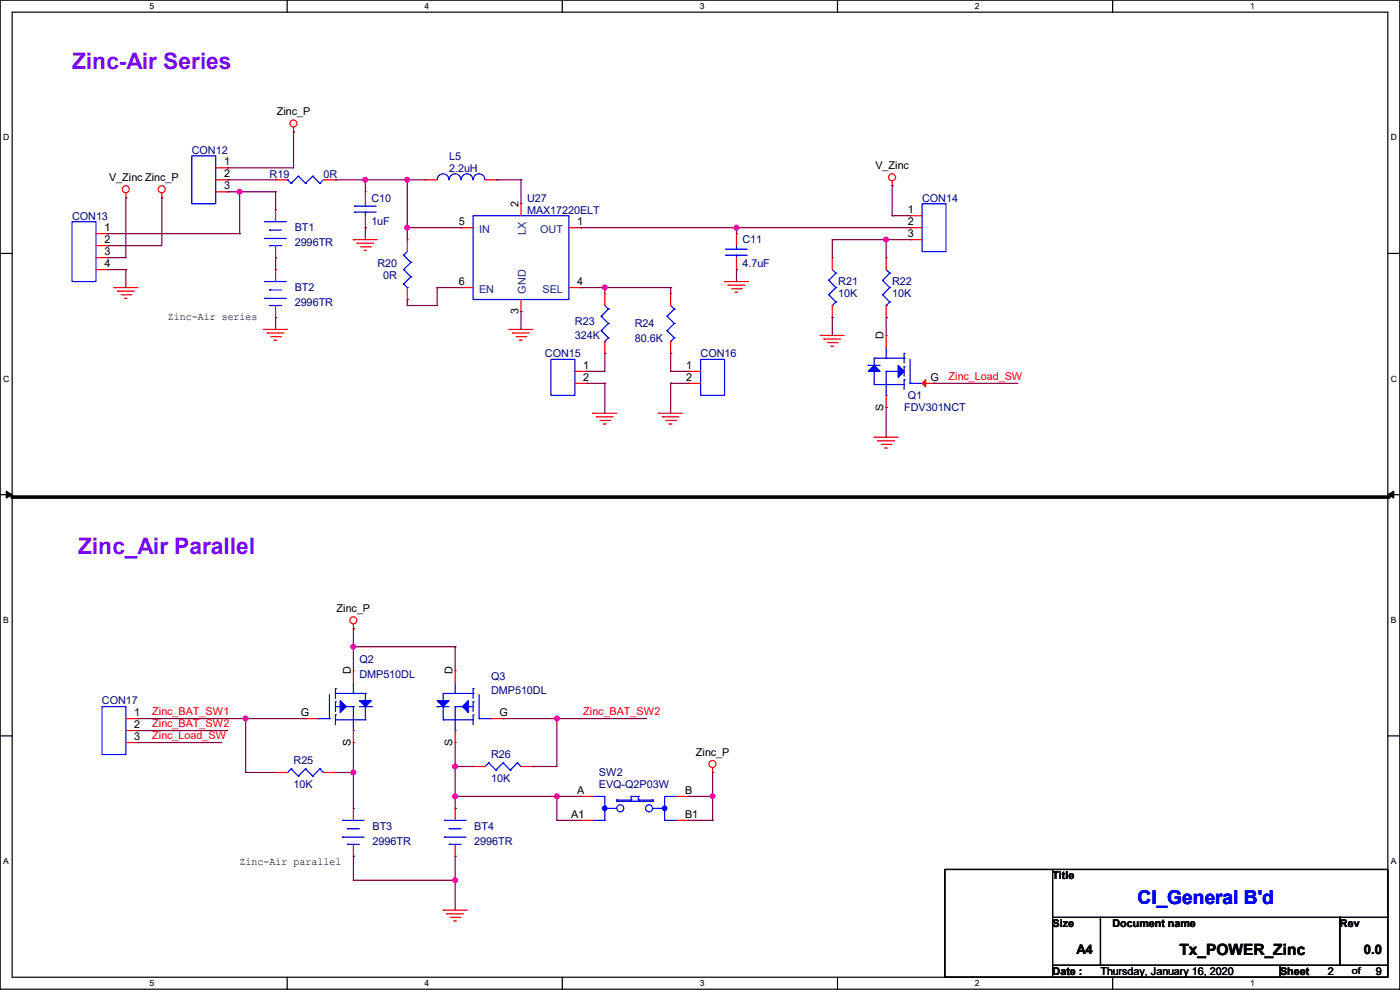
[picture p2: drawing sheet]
<svg xmlns="http://www.w3.org/2000/svg" width="297mm" height="210mm" viewBox="0 0 297 210" stroke-linecap="round" stroke-linejoin="round" font-family="sans-serif">
<path d="M0 0h297v209.8h-297zM2.6 2.6h291.8v204.7h-291.8z" fill="none" stroke="#000" stroke-width=".25"/>
<g fill="#fff">
<path d="M31.7 .3h1v2h-1z"/>
<path d="M31.7 207.6h1v1.9h-1z"/>
</g>
<path d="M60.9 0v2.6M60.9 207.3v2.5" fill="none" stroke="#000" stroke-width=".25"/>
<g fill="#fff">
<path d="M90.1 .3h1v2h-1z"/>
<path d="M90.1 207.6h1v1.9h-1z"/>
</g>
<path d="M119.3 0v2.6M119.3 207.3v2.5" fill="none" stroke="#000" stroke-width=".25"/>
<g fill="#fff">
<path d="M148.5 .3h.9v2h-.9z"/>
<path d="M148.5 207.6h.9v1.9h-.9z"/>
</g>
<path d="M177.7 0v2.6M177.7 207.3v2.5" fill="none" stroke="#000" stroke-width=".25"/>
<g fill="#fff">
<path d="M206.8 .3h1v2h-1z"/>
<path d="M206.8 207.6h1v1.9h-1z"/>
</g>
<path d="M236.1 0v2.6M236.1 207.3v2.5" fill="none" stroke="#000" stroke-width=".25"/>
<g fill="#fff">
<path d="M265.2 .3h1v2h-1z"/>
<path d="M265.2 207.6h1v1.9h-1z"/>
<path d="M.7 28.2h1.2v1.9h-1.2z"/>
<path d="M295.1 28.2h1.2v1.9h-1.2z"/>
<path d="M.7 79.3h1.2v2h-1.2z"/>
<path d="M295.1 79.3h1.2v2h-1.2z"/>
</g>
<path d="M0 53.8h2.6M294.4 53.8h2.6" fill="none" stroke="#000" stroke-width=".25"/>
<g fill="#fff">
<path d="M.7 130.5h1.2v2h-1.2z"/>
<path d="M295.1 130.5h1.1v2h-1.1z"/>
</g>
<path d="M0 104.9h2.6M294.4 104.9h2.6" fill="none" stroke="#000" stroke-width=".25"/>
<path d="M1.3 104.2l1.3 .7-1.3 .8zM294.4 104.9l1.3-.7v1.5z" fill="#000" stroke="#000" stroke-width=".21"/>
<g fill="#fff">
<path d="M.7 181.7h1.2v2h-1.2z"/>
<path d="M295.1 181.7h1.1v2h-1.1z"/>
</g>
<path d="M0 156.1h2.6M294.4 156.1h2.6M200.4 184.4h94v22.9h-94zM223.3 184.4v22.9M223.3 194.6h71.1M233.5 194.6v10.2M284.3 194.6v10.2M223.3 204.8h71.1M271.6 204.8v2.5" fill="none" stroke="#000" stroke-width=".25"/>
<path d="M2.6 105.5h292.1" fill="none" stroke="#000" stroke-width=".76"/>
<circle cx="2.6" cy="105.5" r=".38" fill="#000"/>
<g fill="none" stroke="#f00" stroke-width=".25">
<path d="M45.8 38.1h2.5M45.8 35.6h2.5M48.3 35.6h.1M48.3 38.1h.1M58.5 38.1h.1M58.5 38.1h2.5M62.3 28h.1M62.3 27v1M68.6 38.1h2.6M71.2 38.1h.1M90.2 38.1h.1M90.2 38.1h2.6"/>
<path d="M102.9 38.1h2.6M105.5 38.1h.1M189.3 39.4h.1M189.3 38.4v1M20.4 49.6h2.5M20.4 52.1h2.5M20.4 54.7h2.5M20.4 57.2h2.5M22.9 49.6h.1M22.9 52.1h.1M22.9 54.7h.1M22.9 57.2h.1"/>
<path d="M26.7 42h.1M26.7 40.9v1.1M34.3 42h.1M34.3 40.9v1.1M45.8 40.7h2.5M48.3 40.7h.1M58.5 57.2h.1M58.5 44.5h.1M58.5 54.7h.1M58.5 44.5v2.5M58.5 52.1v2.6M58.5 57.2v2.5"/>
<path d="M75 50.8h.1M75 50.8h5.1M75.7 51.6h.1M75.7 51.6h3.6M76.5 52.4h2M77.3 53.1h.1M77.3 53.1h.5M77.5 40.7h.1M77.5 48.3h.1M77.5 40.7v2.5M77.5 45.8v2.5M78.5 52.4h.1"/>
<path d="M86.4 50.8h.1M86.4 50.8v2.6M97.8 48.3h.1M97.8 48.3h2.6M110.5 43.2h.1M110.5 43.2v2.6M120.7 48.3h2.5M123.2 48.3h.1M153.7 59.7h.1M153.7 59.7h5.1M156.3 57.2h.1M156.3 49.6h.1"/>
<path d="M156.3 49.6v2.5M156.3 54.7v2.5M176.6 54.7h.1M176.6 54.7v2.5M188 54.7h.1M188 54.7v2.5M193.1 45.8h.1M193.1 48.3h.1M193.1 50.8h.1M193.1 50.8h2.5M193.1 48.3h2.5M193.1 45.8h2.5"/>
<path d="M24.2 61h.1M24.2 61h5.1M24.9 61.8h.1M24.9 61.8h3.6M25.7 62.5h2M26.5 63.3h.1M26.5 63.3h.5M27.7 62.5h.1M55.9 69.9h.1M55.9 69.9h5.1M56.7 70.7h.1M56.7 70.7h3.5"/>
<path d="M57.4 71.4h2.1M58.2 72.2h.1M58.2 72.2h.5M58.5 67.4h.1M58.5 64.8v2.6M59.5 71.4h.1M86.4 63.5h.1M86.4 61v2.5M97.8 61h.1M97.8 61h2.6M108 69.9h.1M108 69.9h5.1"/>
<path d="M108.8 70.7h.1M108.8 70.7h3.5M109.5 71.4h2M110.3 72.2h.1M110.3 72.2h.5M110.5 66.1h.1M110.5 63.5v2.6M111.5 71.4h.1M120.7 61h2.5M122 78.8h2.5M123.2 61h.1M124.5 78.8h.1"/>
<path d="M128.3 62.3h.1M128.3 75h.1M128.3 62.3v2.5M128.3 72.4v2.6M142.3 62.3h.1M142.3 75h.1M142.3 62.3v2.5M142.3 72.4v2.6M146.1 78.8h.1M146.1 78.8h2.5M154.5 60.5h.1M154.5 60.5h3.5"/>
<path d="M155.2 61.3h2.1M156 62h.1M156 62h.5M157.3 61.3h.1M174 71.2h.1M174 71.2h5.1M174.8 71.9h.1M174.8 71.9h3.6M175.6 72.7h2M176.3 73.4h.1M176.3 73.4h.5M176.6 67.4h.1"/>
<path d="M176.6 64.8v2.6M177.6 72.7h.1M188 67.4h.1M188 71.2h.1M188 64.8v2.6M188 71.2v2.5M122 81.3h2.5M124.5 81.3h.1M125.8 87.7h.1M125.8 87.7h5.1M126.5 88.4h.1M126.5 88.4h3.6"/>
<path d="M127.3 89.2h2M128.1 90h.1M128.1 90h.5M129.3 89.2h.1M139.7 87.7h.1M139.7 87.7h5.1M140.5 88.4h.1M140.5 88.4h3.6M141.3 89.2h2M142 90h.1M142 90h.5M143.3 89.2h.1"/>
<path d="M146.1 81.3h.1M146.1 81.3h2.5M185.5 92.8h.1M185.5 92.8h5M186.2 93.5h.1M186.2 93.5h3.6M187 94.3h2M187.7 95h.1M187.7 95h.6M188 86.4h.1M188 83.9v2.5M189 94.3h.1"/>
<path d="M195.6 81.3h2.6M198.2 81.3h.1M75 133.4h.1M75 132.4v1M26.7 152.4h2.6M26.7 155h2.6M26.7 157.5h2.6M29.3 152.4h.1M29.3 155h.1M29.3 157.5h.1M64.8 152.4h.1M64.8 152.4h2.6"/>
<path d="M75 142.3h.1M75 157.5h.1M75 142.3v2.5M75 155v2.5M96.6 142.3h.1M96.6 157.5h.1M96.6 142.3v2.5M96.6 155v2.5M104.2 152.4h2.5M106.7 152.4h.1M58.5 163.9h.1M58.5 163.9h2.5"/>
<path d="M68.6 163.9h2.6M71.2 163.9h.1M75 171.5h.1M75 171.5v2.5M75 179.1v2.6M96.6 171.5h.1M96.6 171.5v2.5M96.6 179.1v2.6M100.4 162.6h.1M100.4 162.6h2.5M110.5 162.6h2.6M113.1 162.6h.1"/>
<path d="M123.2 169h.1M123.2 174h.1M123.2 169h2.6M123.2 174h2.6M143.6 169h2.5M143.6 174h2.5M146.1 169h.1M146.1 174h.1M151.2 163.9h.1M151.2 162.9v1M75 181.7h.1M94 193.1h.1"/>
<path d="M94 193.1h5.1M94.8 193.8h.1M94.8 193.8h3.5M95.5 194.6h2.1M96.3 195.4h.1M96.3 195.4h.5M96.6 181.7h.1M97.6 194.6h.1"/>
<circle cx="62.3" cy="26.2" r=".74"/>
<circle cx="189.3" cy="37.6" r=".74"/>
<circle cx="26.7" cy="40.2" r=".74"/>
<circle cx="34.3" cy="40.2" r=".74"/>
<circle cx="75" cy="131.6" r=".74"/>
<circle cx="151.2" cy="162.1" r=".74"/>
</g>
<g fill="none" stroke="#00f" stroke-width=".25">
<path d="M40.7 33.1h5.1v10.1h-5.1zM61 38.1h.1M61 38.1l.8 .8M61.8 38.9h.1M63.3 37.4h.1M63.3 37.4l1.5 1.5M63.3 37.4l-1.5 1.5M64.8 38.9h.1M66.3 37.4h.1M66.3 37.4l1.6 1.5M66.3 37.4l-1.5 1.5M67.9 38.9h.1"/>
<path d="M68.6 38.1l-.7 .8M95.2 38.1a1.25 1.25 0 0 0-1.2-1.2 1.25 1.25 0 0 0-1.2 1.2M97.8 38.1a1.25 1.25 0 0 0-1.3-1.2 1.25 1.25 0 0 0-1.2 1.2M102.9 38.1a1.27 1.27 0 0 0-1.3-1.2 1.27 1.27 0 0 0-1.3 1.2 1.25 1.25 0 0 0-1.2-1.2 1.25 1.25 0 0 0-1.3 1.2M15.3 47h5.1v12.7h-5.1zM56.2 59.7h.1M56.2 47h.1M56.2 50.6h.1M56.2 59.7h4.5M56.2 47h4.5M56.2 50.6h4.5M57.2 52.1h.1"/>
<path d="M57.2 48.8h.1M57.2 52.1h2.5M57.2 48.8h2.5M75.2 45h.1M75.2 43.7h.1M75.2 45h4.6M75.2 43.7h4.6M77.5 43.7h.1M77.5 45h.1M77.5 43.2v.5M77.5 45v.8M85.6 54.1h.1"/>
<path d="M85.6 57.2h.1M85.6 54.1l1.6 1.6M85.6 57.2l1.6 1.5M86.4 53.4l-.8 .7M87.2 55.7h.1M87.2 58.7h.1M87.2 55.7l-1.6 1.5M87.2 58.7l-1.6 1.5M100.4 45.8h20.3v17.7h-20.3zM154 52.9h.1M154 54.1h.1M154 52.9h4.5"/>
<path d="M154 54.1h4.5M156.3 54.1h.1M156.3 52.9h.1M156.3 52.1v.8M156.3 54.1v.6M175.8 59.5h.1M175.8 59.5l1.5 1.5M176.6 57.2l.7 .8M177.3 58h.1M177.3 58l-1.5 1.5M187.2 59.5h.1M187.2 59.5l1.6 1.5"/>
<path d="M188 57.2l.8 .8M188.8 58h.1M188.8 58l-1.6 1.5M195.6 43.2h5.1v10.2h-5.1zM56.2 63.3h.1M56.2 63.3h4.5M57.2 64.8h.1M57.2 61.5h.1M57.2 64.8h2.5M57.2 61.5h2.5M85.6 60.2h.1M85.6 60.2l.8 .8"/>
<path d="M86.4 61h.1M116.9 76.2h5.1v7.7h-5.1zM127.6 67.1h.1M127.6 70.1h.1M127.6 67.1l1.5 1.5M127.6 70.1l1.5 1.6M128.3 72.4h.1M128.3 64.8l.8 .8M129.1 65.6h.1M129.1 68.6h.1M129.1 71.7h.1M129.1 65.6l-1.5 1.5"/>
<path d="M129.1 68.6l-1.5 1.5M129.1 71.7l-.8 .7M141.5 67.1h.1M141.5 70.1h.1M141.5 67.1l1.5 1.5M141.5 70.1l1.5 1.6M142.3 72.4h.1M142.3 64.8l.7 .8M143 65.6h.1M143 68.6h.1M143 71.7h.1M143 65.6l-1.5 1.5"/>
<path d="M143 68.6l-1.5 1.5M143 71.7l-.7 .7M148.6 76.2h5.1v7.7h-5.1zM175.8 62.5h.1M175.8 62.5l1.5 1.6M176.6 64.8h.1M177.3 61h.1M177.3 64.1h.1M177.3 61l-1.5 1.5M177.3 64.1l-.7 .7M184.2 77.5h.1M184.2 77.5h2.5"/>
<path d="M185.5 78.8h.1M185.5 76h.1M185.5 76v1.5M185.5 78.8v2.8M185.5 76h6.3M187.2 62.5h.1M187.2 62.5l1.6 1.6M188 64.8h.1M188 76h.1M188 78.8h.1M188 73.7v2.3M188 78.8v5.1"/>
<path d="M188 78.8h2.5M188.8 61h.1M188.8 64.1h.1M188.8 61l-1.6 1.5M188.8 64.1l-.8 .7M191.8 77.8h.1M191.8 75h.1M191.8 76h.1M191.8 75v2M191.8 77.8v2M193.1 76.2v5.1M185.5 81.6h.1"/>
<path d="M185.5 81.6h6.3M188 83.9h.1M191.8 80.6h.1M191.8 80.6v2M193.1 81.3h.1M193.1 81.3h2.5M195.6 81.3h.1M21.6 149.9h5.1v10.2h-5.1zM67.4 152.4h.1M67.4 152.4h2.5M69.9 152.4h.1M69.9 147.4v5"/>
<path d="M71.2 151.7h.1M71.2 148.9h.1M71.2 146.1h.1M71.2 147.1h.1M71.2 152.7h6.3M71.2 147.1h6.3M71.2 149.9h1M71.2 146.1v2M71.2 148.9v2M71.2 151.7v2M72.2 149.9h.1M73.4 149.9h1.6"/>
<path d="M75 147.1h.1M75 149.9h.1M75 155h.1M75 144.8v2.3M75 149.9v5.1M76.2 149.9h2.6M77.5 152.7h.1M77.5 149.9h.1M77.5 147.1h.1M77.5 147.1v1.5M77.5 149.9v2.8M78.8 149.9h.1"/>
<path d="M92.8 149.9h.1M92.8 149.9h2.5M94 152.7h.1M94 149.9h.1M94 147.1h.1M94 152.7h6.4M94 147.1v1.5M94 149.9v2.8M94 147.1h6.4M96.6 147.1h.1M96.6 149.9h.1M96.6 155h.1"/>
<path d="M96.6 144.8v2.3M96.6 149.9v5.1M96.6 149.9h1.5M99.4 149.9h.1M99.4 149.9h1M100.4 151.7h.1M100.4 148.9h.1M100.4 146.1h.1M100.4 147.1h.1M100.4 146.1v2M100.4 148.9v2M100.4 151.7v2"/>
<path d="M101.6 152.4h.1M101.6 147.4v5M101.6 152.4h2.6M104.2 152.4h.1M61.8 163.1h.1M61.8 163.1l-.8 .8M61.8 163.1l1.5 1.5M63.3 164.6h.1M64.8 163.1h.1M64.8 163.1l-1.5 1.5M64.8 163.1l1.5 1.5M66.3 164.6h.1"/>
<path d="M67.9 163.1h.1M67.9 163.1l-1.6 1.5M67.9 163.1l.7 .8M68.6 163.9h.1M72.7 174h.1M72.7 177.6h.1M72.7 174h4.6M72.7 177.6h4.6M73.7 179.1h.1M73.7 175.8h.1M73.7 179.1h2.5M73.7 175.8h2.5"/>
<path d="M94.3 174h.1M94.3 177.6h.1M94.3 174h4.5M94.3 177.6h4.5M95.3 179.1h.1M95.3 175.8h.1M95.3 179.1h2.5M95.3 175.8h2.5M103.7 161.8h.1M103.7 161.8l-.8 .8M103.7 161.8l1.5 1.6M105.2 163.4h.1"/>
<path d="M106.7 161.8h.1M106.7 161.8l-1.5 1.6M106.7 161.8l1.5 1.6M108.2 163.4h.1M109.8 161.8h.1M109.8 161.8l-1.6 1.6M109.8 161.8l.7 .8M110.5 162.6h.1M125.8 169h2.5v5M125.8 174h2.5M128.3 171.5h.1M128.3 174h.1"/>
<path d="M128.3 171.5h2.6M130.9 169.7h.1M130.9 170h.1M130.9 170h7.6M130.9 169.7h3M130.9 169.7v.3M133.9 169h.1M133.9 169.7h.1M133.9 169h1.5M133.9 169v.7M135.4 169.7h.1M135.4 169h.1"/>
<path d="M135.4 169.7h3.1M135.4 169v.7M138.5 170h.1M138.5 169.7h.1M138.5 169.7v.3M138.5 171.5h2.5M141 171.5h.1M141 174h.1M141 174h2.6M143.6 169h-2.6v5"/>
<circle cx="131.6" cy="171.5" r=".74"/>
<circle cx="137.7" cy="171.5" r=".74"/>
</g>
<g fill="#00f" stroke="#00f" stroke-width=".25">
<path d="M92.8 148.6h2.5l-1.3 1.3z"/>
<path d="M76.2 148.6h2.6l-1.3 1.3z"/>
<path d="M190.5 77.5l1.3 1.3-1.3 1.3z"/>
<path d="M184.2 78.8l1.3-1.3 1.2 1.3z"/>
<path d="M98.1 149.9l1.3-1.3v2.6z" fill-rule="evenodd"/>
<path d="M72.2 148.6l1.2 1.3-1.2 1.3z" fill-rule="evenodd"/>
<circle cx="141" cy="171.5" r=".49"/>
<circle cx="128.3" cy="171.5" r=".49"/>
</g>
<path d="M195.6 81.3l.8-.7v1.5z" fill="#f00" stroke="#f00" stroke-width=".25"/>
<g fill="none" stroke="#800040" stroke-width=".25">
<path d="M48.3 35.6h.1M48.3 38.1h.1M48.3 38.1h10.2M62.3 28h.1M62.3 28v7.6h-14M71.2 38.1h.1M71.2 38.1h19M77.5 38.1h.1M77.5 38.1v2.6M86.4 38.1h.1M86.4 38.1v12.7M105.5 38.1h.1"/>
<path d="M105.5 38.1h5M110.5 38.1h.1M110.5 38.1v5.1M189.3 39.4h.1M189.3 39.4v6.4M22.9 49.6h.1M22.9 54.7h.1M22.9 57.2h.1M22.9 52.1h.1M22.9 49.6h27.9M22.9 57.2h3.8M26.7 57.2h.1"/>
<path d="M26.7 42h.1M26.7 42v12.7h-3.8M26.7 57.2v3.8M34.3 42h.1M34.3 42v10.1h-11.4M48.3 40.7h.1M48.3 40.7h10.2M50.8 49.6h.1M50.8 40.7h.1M50.8 40.7v8.9M58.5 40.7h.1M58.5 54.7h.1"/>
<path d="M58.5 40.7v3.8M58.5 54.7v2.5M77.5 48.3h.1M77.5 48.3v2.5M86.4 48.3h.1M86.4 48.3h11.4M123.2 48.3h.1M123.2 48.3h69.9M156.3 48.3h.1M156.3 57.2h.1M156.3 48.3v1.3M156.3 57.2v2.5"/>
<path d="M176.6 50.8h.1M176.6 50.8h16.5M176.6 50.8v3.9M188 50.8h.1M188 50.8v3.9M189.3 45.8h.1M189.3 45.8h3.8M58.5 67.4h.1M58.5 67.4v2.5M86.4 63.5h.1M86.4 64.8h.1M86.4 63.5v1.3"/>
<path d="M92.8 61h.1M92.8 61v3.8h-6.4M92.8 61h5M110.5 66.1h.1M110.5 66.1v3.8M123.2 61h.1M123.2 61h19.1M124.5 78.8h.1M128.3 61h.1M128.3 75h.1M128.3 61v1.3M128.3 75v3.8h-3.8"/>
<path d="M142.3 61h.1M142.3 75h.1M142.3 78.8h.1M142.3 61v1.3M142.3 75v3.8M142.3 78.8h3.8M176.6 67.4h.1M176.6 67.4v3.8M188 67.4h.1M188 67.4v3.8M124.5 81.3h.1M124.5 81.3h3.8"/>
<path d="M128.3 81.3h.1M128.3 81.3v6.4M142.3 81.3h.1M142.3 81.3v6.4M142.3 81.3h3.8M188 86.4h.1M188 86.4v6.4M198.2 81.3h.1M198.2 81.3h17.7M75 133.4h.1M75 137.2h.1M75 133.4v8.9"/>
<path d="M75 137.2h21.6M96.6 137.2h.1M96.6 137.2v5.1M29.3 152.4h.1M29.3 155h.1M29.3 157.5h.1M29.3 152.4h35.5M29.3 155h19M29.3 157.5h17.7M52.1 152.4h.1M52.1 152.4v11.5M75 157.5v14"/>
<path d="M96.6 157.5v14M106.7 152.4h.1M106.7 152.4h30.5M118.2 152.4h.1M118.2 152.4v10.2h-5.1M52.1 163.9h.1M52.1 163.9h6.4M71.2 163.9h3.8M75 163.9h.1M75 171.5h.1M96.6 162.6h.1M96.6 169h.1"/>
<path d="M96.6 171.5h.1M96.6 162.6h3.8M96.6 169h26.6M113.1 162.6h.1M118.2 174h.1M118.2 169h.1M118.2 169v5M118.2 174h5M123.2 169h.1M146.1 174h5.1M146.1 169h5.1M151.2 163.9h.1"/>
<path d="M151.2 169h.1M151.2 174h.1M151.2 163.9v10.1M75 181.7h.1M75 186.7h.1M75 181.7v5M75 186.7h21.6M96.6 181.7h.1M96.6 186.7h.1M96.6 181.7v11.4"/>
</g>
<g fill="#f0f" stroke="#f0f" stroke-width=".25">
<circle cx="77.5" cy="38.1" r=".49"/>
<circle cx="86.4" cy="48.3" r=".49"/>
<circle cx="86.4" cy="38.1" r=".49"/>
<circle cx="156.2" cy="48.3" r=".49"/>
<circle cx="188" cy="50.8" r=".49"/>
<circle cx="128.3" cy="61" r=".49"/>
<circle cx="75" cy="137.2" r=".49"/>
<circle cx="96.5" cy="186.7" r=".49"/>
<circle cx="96.5" cy="162.6" r=".49"/>
<circle cx="75" cy="163.9" r=".49"/>
<circle cx="118.1" cy="152.4" r=".49"/>
<circle cx="50.8" cy="40.7" r=".49"/>
<circle cx="52.1" cy="152.4" r=".49"/>
<circle cx="151.2" cy="168.9" r=".49"/>
<circle cx="118.1" cy="168.9" r=".49"/>
<circle cx="96.5" cy="168.9" r=".49"/>
</g>
<g font-size="4.8" fill="#8000ff">
<text x="15.3" y="14.7">Zinc-Air Series</text>
<text x="16.6" y="117.6">Zinc_Air Parallel</text>
</g>
<text font-size="4.1" fill="#00f" x="241.3" y="191.8">CI_General B'd</text>
<text font-size="3.3" x="250.2" y="202.5">Tx_POWER_Zinc</text>
<g font-size="2.8">
<text x="228.4" y="202.3">A4</text>
<text x="289.4" y="202.3">0.0</text>
</g>
<g font-size="2.3">
<text x="58.7" y="24.5">Zinc_P</text>
<text x="47.5" y="35.1">1</text>
<text x="185.7" y="35.9">V_Zinc</text>
<text x="23.2" y="38.4">V_Zinc Zinc_P</text>
<text x="47.5" y="37.6">2</text>
<text x="47.5" y="40.1">3</text>
<text x="97.3" y="47.8">5</text>
<text x="110" y="44" transform="rotate(-90 110 44)">2</text>
<text x="122.5" y="47.8">1</text>
<text x="192.6" y="45.2">1</text>
<text x="192.6" y="47.8">2</text>
<text x="22.1" y="49">1</text>
<text x="22.1" y="51.6">2</text>
<text x="192.6" y="50.3">3</text>
<text x="22.1" y="54.1">3</text>
<text x="22.1" y="56.6">4</text>
<text x="97.3" y="60.5">6</text>
<text x="122.5" y="60.5">4</text>
<text x="35.6" y="67.9">Zinc-Air series</text>
<text x="110" y="66.6" transform="rotate(-90 110 66.6)">3</text>
<text x="187.5" y="71.9" transform="rotate(-90 187.5 71.9)">D</text>
<text x="123.7" y="78.2">1</text>
<text x="123.7" y="80.8">2</text>
<text x="145.6" y="78.2">1</text>
<text x="145.6" y="80.8">2</text>
<text x="197.4" y="80.8">G</text>
<text x="187.5" y="87.2" transform="rotate(-90 187.5 87.2)">S</text>
<text x="71.4" y="129.9">Zinc_P</text>
<text x="74.4" y="143" transform="rotate(-90 74.4 143)">D</text>
<text x="96" y="143" transform="rotate(-90 96 143)">D</text>
<text x="28.5" y="151.9">1</text>
<text x="28.5" y="154.4">2</text>
<text x="63.8" y="151.9">G</text>
<text x="106" y="151.9">G</text>
<text x="28.5" y="157">3</text>
<text x="74.4" y="158.3" transform="rotate(-90 74.4 158.3)">S</text>
<text x="96" y="158.3" transform="rotate(-90 96 158.3)">S</text>
<text x="147.6" y="160.4">Zinc_P</text>
<text x="121.2" y="173.5">A1</text>
<text x="122.5" y="168.4">A</text>
<text x="145.3" y="168.4">B</text>
<text x="145.3" y="173.5">B1</text>
<text x="50.8" y="183.5">Zinc-Air parallel</text>
<text x="223.3" y="186.6">Title</text>
<text x="223.3" y="196.7">Size</text>
<text x="236" y="196.7">Document name</text>
<text x="284.3" y="196.7">Rev</text>
<text x="223.3" y="206.9">Date :</text>
<text x="233.5" y="206.8">Thursday, January 16, 2020</text>
<text x="271.6" y="206.9">Sheet</text>
<text x="281.7" y="206.8">2</text>
<text x="291.9" y="206.8">9</text>
</g>
<g font-size="2.3" fill="#000080">
<text x="40.7" y="32.6">CON12</text>
<text x="95.3" y="33.9">L5</text>
<text x="57.2" y="37.7">R19</text>
<text x="68.6" y="37.7">0R</text>
<text x="95.3" y="36.4">2.2uH</text>
<text x="15.3" y="46.6">CON13</text>
<text x="78.8" y="42.8">C10</text>
<text x="78.8" y="47.8">1uF</text>
<text x="111.8" y="42.8">U27</text>
<text x="111.8" y="45.3">MAX17220ELT</text>
<text x="195.6" y="42.8">CON14</text>
<text x="62.5" y="49.1">BT1</text>
<text x="62.5" y="52.2">2996TR</text>
<text x="157.5" y="51.6">C11</text>
<text x="80.1" y="56.7">R20</text>
<text x="81.3" y="59.3">0R</text>
<text x="157.5" y="56.7">4.7uF</text>
<text x="62.5" y="61.8">BT2</text>
<text x="62.5" y="64.9">2996TR</text>
<text x="177.8" y="60.5">R21</text>
<text x="177.8" y="63.1">10K</text>
<text x="189.3" y="60.5">R22</text>
<text x="189.3" y="63.1">10K</text>
<text x="122" y="68.9">R23</text>
<text x="122" y="72">324K</text>
<text x="134.7" y="69.4">R24</text>
<text x="115.6" y="75.8">CON15</text>
<text x="134.7" y="72.5">80.6K</text>
<text x="148.6" y="75.8">CON16</text>
<text x="191.8" y="87.2">FDV301NCT</text>
<text x="192.6" y="84.7">Q1</text>
<text x="76.2" y="140.5">Q2</text>
<text x="76.2" y="143.8">DMP510DL</text>
<text x="21.6" y="149.4">CON17</text>
<text x="104.2" y="144.4">Q3</text>
<text x="104.2" y="147.2">DMP510DL</text>
<text x="104.2" y="160.9">R26</text>
<text x="62.3" y="162.1">R25</text>
<text x="62.3" y="167.2">10K</text>
<text x="104.2" y="165.9">10K</text>
<text x="127" y="164.7">SW2</text>
<text x="127" y="167.2">EVQ-Q2P03W</text>
<text x="79" y="176.1">BT3</text>
<text x="79" y="179.2">2996TR</text>
<text x="100.6" y="176.1">BT4</text>
<text x="100.6" y="179.2">2996TR</text>
</g>
<g font-size="2.3" fill="#004080">
<text x="101.6" y="49.4">IN</text>
<text x="111.6" y="49.8" transform="rotate(-90 111.6 49.8)">LX</text>
<text x="114.6" y="49.4">OUT</text>
<text x="101.6" y="62.1">EN</text>
<text x="111.6" y="62.3" transform="rotate(-90 111.6 62.3)">GND</text>
<text x="115.1" y="62.1">SEL</text>
</g>
<g font-size="2.3" fill="#f00">
<text x="201.2" y="80.6">Zinc_Load_SW</text>
<text x="32.3" y="151.7">Zinc_BAT_SW1</text>
<text x="32.3" y="154.3">Zinc_BAT_SW2</text>
<text x="123.7" y="151.7">Zinc_BAT_SW2</text>
<text x="32.3" y="156.8">Zinc_Load_SW</text>
</g>
<text font-size="2" x="286.8" y="206.7">of</text>
<g font-size="1.8">
<text x="31.7" y="1.9">5</text>
<text x="90.1" y="1.9">4</text>
<text x="148.5" y="1.9">3</text>
<text x="206.8" y="1.9">2</text>
<text x="265.2" y="1.9">1</text>
<text x=".7" y="29.8">D</text>
<text x="295.1" y="29.8">D</text>
<text x=".7" y="80.9">C</text>
<text x="295.1" y="80.9">C</text>
<text x=".7" y="132.1">B</text>
<text x="295.1" y="132.1">B</text>
<text x=".7" y="183.3">A</text>
<text x="295.1" y="183.3">A</text>
<text x="31.7" y="209.2">5</text>
<text x="90.1" y="209.2">4</text>
<text x="148.5" y="209.2">3</text>
<text x="206.8" y="209.2">2</text>
<text x="265.2" y="209.2">1</text>
</g>
</svg>
